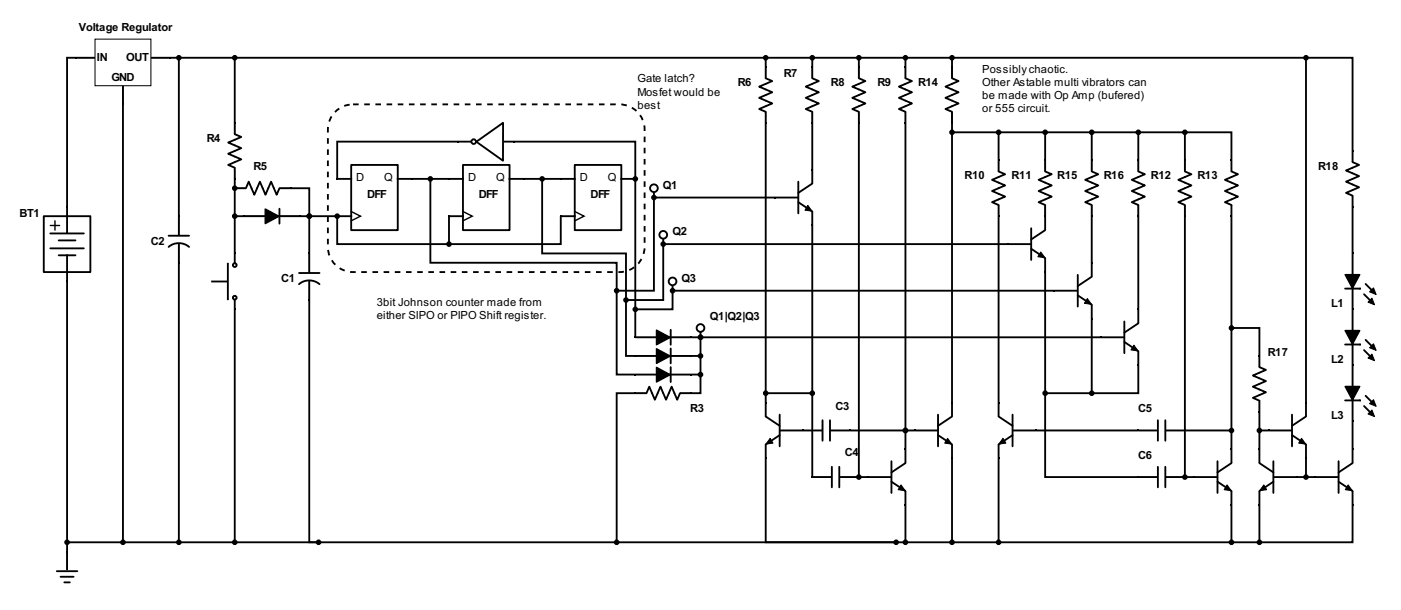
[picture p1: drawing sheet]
<svg xmlns="http://www.w3.org/2000/svg" width="398mm" height="173mm" viewBox="0 0 398 173" stroke-linecap="round" stroke-linejoin="round" font-family="sans-serif">
<path d="M94.9 32.1a7.1 7.1 0 0 1 5.4-2.5h75.6a7.1 7.1 0 0 1 7.2 7.2v33.3a7.1 7.1 0 0 1-7.2 7.2h-75.6a7.1 7.1 0 0 1-7.2-7.2v-33.3a7.1 7.1 0 0 1 1.8-4.7z" fill="none" stroke="#000" stroke-width=".53" stroke-dasharray="1.6 1.6" stroke-linecap="butt"/>
<path d="M95.5 50.5h.5v.6h-.5zM116.7 50.5h.5v.6h-.5zM95.5 61.1h.5v.5h-.5z" fill="#000"/>
<path d="M99.7 46.8h13.3v18.6h-13.3z" fill="#fff"/>
<path d="M96 50.8h3.7M99.7 46.8h13.3v18.6h-13.3zM113 50.8h3.7M96 61.4h3.7" fill="none" stroke="#000" stroke-width=".53"/>
<path d="M99.7 60.1l2.7 1.3-2.7 1.3" fill="none" stroke="#000" stroke-width=".4"/>
<path d="M127.3 50.5h.5v.6h-.5zM148.4 50.5h.6v.6h-.6zM127.3 61.1h.5v.5h-.5z" fill="#000"/>
<path d="M131.5 46.8h13.2v18.6h-13.2z" fill="#fff"/>
<path d="M127.8 50.8h3.7M131.5 46.8h13.2v18.6h-13.2zM144.7 50.8h3.7M127.8 61.4h3.7" fill="none" stroke="#000" stroke-width=".53"/>
<path d="M131.5 60.1l2.6 1.3-2.6 1.3" fill="none" stroke="#000" stroke-width=".4"/>
<path d="M159 50.5h.5v.6h-.5zM180.2 50.5h.5v.6h-.5zM159 61.1h.5v.5h-.5z" fill="#000"/>
<path d="M163.2 46.8h13.3v18.6h-13.3z" fill="#fff"/>
<path d="M116.9 50.8h10.6M148.7 50.8h10.6M159.5 50.8h3.7M163.2 46.8h13.3v18.6h-13.3zM176.5 50.8h3.7M159.5 61.4h3.7" fill="none" stroke="#000" stroke-width=".53"/>
<path d="M163.2 60.1l2.7 1.3-2.7 1.3" fill="none" stroke="#000" stroke-width=".4"/>
<path d="M129.9 40h.5v.5h-.5zM145.8 40h.5v.5h-.5z" fill="#000"/>
<circle cx="134.5" cy="40.2" r=".66" fill="#fff"/>
<g fill="none" stroke="#000" stroke-width=".53">
<path d="M130.4 40.2h3.2M143.4 40.2h2.4"/>
<circle cx="134.5" cy="40.2" r=".66"/>
</g>
<path d="M135.3 40.3l7.6-5.4v10.7z" fill="#fff"/>
<g fill="none" stroke="#000" stroke-width=".53">
<path d="M130.2 40.2h-34.4v10.6M135.3 40.3l7.6-5.4v10.7l-7.6-5.3M146 40.2h34.4v10.6M180.4 51.3v44.5M95.8 61.4v7.9h63.5v-7.9M127.5 61.4v7.4M180.7 95.8h15.4M190.5 93.7v4.2M190.5 99v4.2M180.7 106.4h15.4M180.7 101.1h15.4M190.5 104.2v4.3"/>
<circle cx="180.4" cy="50.8" r=".53"/>
<circle cx="127.5" cy="69.3" r=".53"/>
</g>
<g fill="#000">
<path d="M180.2 95.5h.5v.5h-.5zM186.5 93.7l3.9 2.1-3.9 2.1zM196.1 95.5h.5v.5h-.5zM198.7 95.5h.5v.5h-.5zM180.2 100.8h.5v.5h-.5zM180.2 106.1h.5v.5h-.5zM186.5 99l3.9 2.1-3.9 2.1zM186.5 104.3l3.9 2.1-3.9 2.1zM196.1 100.8h.5v.5h-.5zM196.1 106.1h.5v.5h-.5z"/>
<circle cx="180.4" cy="50.8" r=".53"/>
<circle cx="127.5" cy="69.3" r=".53"/>
</g>
<path d="M186.5 93.7l3.9 2.1-3.9 2.1zM186.5 99l3.9 2.1-3.9 2.1zM186.5 104.3l3.9 2.1-3.9 2.1z" fill="none" stroke="#000" stroke-width=".39"/>
<path d="M180.7 95.8h15.4M180.7 101.1h15.4M180.7 106.4h15.4" fill="none" stroke="#000" stroke-width=".28"/>
<circle cx="199" cy="93.1" r="1.09" fill="#fff"/>
<circle cx="199" cy="93.1" r="1.09" fill="none" stroke="#000" stroke-width=".53"/>
<path d="M199 94.5v1z" fill="#fff"/>
<path d="M199 94.5v1" fill="none" stroke="#000" stroke-width=".53"/>
<path d="M190.8 82.3h.5v.5h-.5z" fill="#000"/>
<circle cx="191" cy="79.9" r="1.09" fill="#fff"/>
<circle cx="191" cy="79.9" r="1.09" fill="none" stroke="#000" stroke-width=".53"/>
<path d="M191 81.2v1.1z" fill="#fff"/>
<path d="M191 81.2v1.1" fill="none" stroke="#000" stroke-width=".53"/>
<path d="M188.1 69.1h.5v.5h-.5z" fill="#000"/>
<circle cx="188.4" cy="66.7" r="1.09" fill="#fff"/>
<circle cx="188.4" cy="66.7" r="1.09" fill="none" stroke="#000" stroke-width=".53"/>
<path d="M188.4 68v1.1z" fill="#fff"/>
<path d="M188.4 68v1.1" fill="none" stroke="#000" stroke-width=".53"/>
<path d="M185.5 55.8h.5v.6h-.5z" fill="#000"/>
<circle cx="185.7" cy="53.4" r="1.09" fill="#fff"/>
<circle cx="185.7" cy="53.4" r="1.09" fill="none" stroke="#000" stroke-width=".53"/>
<path d="M185.7 54.8v1z" fill="#fff"/>
<g fill="none" stroke="#000" stroke-width=".53">
<path d="M22 16.4h4.7M43.1 16.4h4.8M48.2 16.4h18.5v18.5M50.8 16.9v44.5M34.9 24.6v4.8M66.7 38.1l1.8 .8-3.7 1.6 3.7 1.6-3.7 1.6 3.7 1.5-3.7 1.6 1.9 .8M66.7 35.2v2.6M66.7 47.9v2.6M66.7 50.8v2.6M66.7 54v18M66.9 53.4h2.7M69.9 53.4l.7-1.8 1.6 3.7 1.6-3.7 1.6 3.7 1.6-3.7 1.6 3.7 .8-1.9"/>
<path d="M79.4 59.3v4.2M79.6 53.4h2.7M82.5 53.4h5.3v7.5M122.2 51.3v23.3h53v31.8h5.2M154 51.3v20.7h23.8v29.1h2.6M185.7 54.8v1M47.9 66.9h5.8M47.9 70.1a4.5 4.5 0 0 1 5.8 0M50.8 61.6v5.1M50.8 69.3v5M60.3 79.9h4.2M66.7 72.2v2.3"/>
<path d="M67.2 61.4h2.1M69.6 61.4h15.3M84.9 77.5h5.9M85.2 61.4h10M87.8 61.9v10.1M87.8 72.2v5.1M87.8 79.9v5M66.7 85.3v2.3M84.9 80.7a4.5 4.5 0 0 1 5.9 0M180.7 111.7h2.7M183.6 111.7l.8-1.9 1.6 3.7 1.6-3.7 1.6 3.7 1.6-3.7 1.6 3.7 .7-1.8M193.4 111.7h2.7"/>
<path d="M19 156.9v4.8M16.1 162.2h5.9M17.2 163.8h3.7M18.3 165.4h1.5"/>
<circle cx="50.8" cy="16.4" r=".53"/>
<circle cx="66.7" cy="53.4" r=".53"/>
<circle cx="122.2" cy="50.8" r=".53"/>
<circle cx="154" cy="50.8" r=".53"/>
<circle cx="66.7" cy="61.4" r=".53"/>
<circle cx="66.7" cy="75.3" r=".53"/>
<circle cx="87.8" cy="61.4" r=".53"/>
<circle cx="95.8" cy="61.4" r=".53"/>
<circle cx="66.7" cy="84.5" r=".53"/>
</g>
<g fill="#000">
<path d="M21.4 16.1h.6v.6h-.6zM47.9 16.1h.5v.6h-.5zM34.7 29.4h.5v.5h-.5zM66.4 34.7h.5v.5h-.5zM18.8 58.5h.5v.5h-.5zM66.4 50.5h.5v.6h-.5zM66.4 53.2h.5v.5h-.5zM82.3 53.2h.5v.5h-.5zM18.8 79.6h.5v.6h-.5zM50.5 61.1h.6v.5h-.6zM50.5 74.3h.6v.6h-.6zM66.4 71.7h.5v.5h-.5z"/>
<path d="M69.1 61.1h.5v.5h-.5zM75.3 59.3l3.9 2.1-3.9 2.1zM84.9 61.1h.6v.5h-.6zM87.6 71.7h.5v.5h-.5zM66.4 87.6h.5v.5h-.5zM87.6 84.9h.5v.6h-.5zM180.2 111.4h.5v.5h-.5zM196.1 111.4h.5v.5h-.5zM18.8 156.4h.5v.5h-.5z"/>
<circle cx="50.8" cy="16.4" r=".53"/>
<circle cx="66.7" cy="53.4" r=".53"/>
<circle cx="122.2" cy="50.8" r=".53"/>
<circle cx="154" cy="50.8" r=".53"/>
<circle cx="66.7" cy="61.4" r=".53"/>
<circle cx="87.8" cy="61.4" r=".53"/>
<circle cx="95.8" cy="61.4" r=".53"/>
</g>
<g fill="none" stroke="#000" stroke-width=".28">
<path d="M22 16.4h4.7M27 11.1h15.9v13.2h-15.9zM43.1 16.4h4.8M34.9 24.6v4.8M66.7 35.2v2.6M66.7 47.9v2.6M66.9 53.4h2.7M79.6 53.4h2.7M50.8 61.6v5.1M50.8 69.3v5M69.6 61.4h15.3M87.8 72.2v5.1"/>
<path d="M87.8 79.9v5M180.7 111.7h2.7M193.4 111.7h2.7M19 156.9v4.8"/>
</g>
<path d="M75.3 59.3l3.9 2.1-3.9 2.1z" fill="none" stroke="#000" stroke-width=".39"/>
<path d="M64.6 74.8h.2v10.3h-.2z" fill="none" stroke="#000" stroke-width=".29"/>
<path d="M12.4 61.4h13.3v15.9h-13.3z" fill="#fff"/>
<g fill="none" stroke="#000" stroke-width=".53">
<path d="M21.7 16.4h-2.7v42.3M67.2 16.4h203.2v2.6M217.5 16.9v2.1M217.5 19.3v2.7M230.7 16.9v2.1M230.7 19.3v2.7M243.9 16.9v2.1M243.9 19.3v2.7M257.2 16.9v2.1M257.2 19.3v2.7M270.4 19.3v2.7M270.9 16.4h100v97.9"/>
<path d="M371.5 16.4h12.7v26.5M34.9 29.6v123.9M217.5 22.2l1.8 .8-3.7 1.6 3.7 1.6-3.7 1.6 3.7 1.6-3.7 1.6 1.9 .8M217.5 32v2.7M217.5 34.9v79.4M230.7 22.2l1.9 .8-3.7 1.6 3.7 1.6-3.7 1.6 3.7 1.6-3.7 1.6 1.8 .8M230.7 32v2.7M230.7 34.9v13.3M243.9 22.2l1.9 .8-3.7 1.6 3.7 1.6-3.7 1.6 3.7 1.6-3.7 1.6 1.8 .8M243.9 32v2.7M243.9 34.9v100M257.2 22.2l1.8 .8-3.7 1.6 3.7 1.6-3.7 1.6 3.7 1.6-3.7 1.6 1.9 .8"/>
<path d="M257.2 32v2.7M257.2 34.9v86.8M270.4 22.2l1.9 .8-3.7 1.6 3.7 1.6-3.7 1.6 3.7 1.6-3.7 1.6 1.8 .8M270.4 32v2.7M270.4 34.9v79.4M270.9 37.6h78.9v7.9M283.6 38.1v7.4M296.9 38.1v7.4M310.1 38.1v7.4M323.3 38.1v7.4M336.5 38.1v7.4M19 59v7.1"/>
<path d="M220.1 56.1h-34.4v26.4h-10M220.4 56.1h6.1M226.7 57.4l4 2.7M226.7 51.6v9M230.7 48.4v3.5M230.7 52.1l-4 2.7M283.6 48.7l1.9 .8-3.7 1.6 3.7 1.6-3.7 1.5 3.7 1.6-3.7 1.6 1.8 .8M283.6 45.8v2.6M283.6 58.5v2.6M296.9 48.7l1.8 .8-3.7 1.6 3.7 1.6-3.7 1.5 3.7 1.6-3.7 1.6 1.9 .8M296.9 45.8v2.6M296.9 58.5v2.6"/>
<path d="M310.1 48.7l1.8 .8-3.7 1.6 3.7 1.6-3.7 1.5 3.7 1.6-3.7 1.6 1.9 .8M310.1 45.8v2.6M310.1 58.5v2.6M323.3 48.7l1.9 .8-3.7 1.6 3.7 1.6-3.7 1.5 3.7 1.6-3.7 1.6 1.8 .8M323.3 45.8v2.6M323.3 58.5v2.6M336.5 48.7l1.9 .8-3.7 1.6 3.7 1.6-3.7 1.5 3.7 1.6-3.7 1.6 1.8 .8M336.5 45.8v2.6M336.5 58.5v2.6M349.8 48.7l1.8 .8-3.7 1.6 3.7 1.6-3.7 1.5 3.7 1.6-3.7 1.6 1.9 .8M349.8 45.8v2.6M349.8 58.5v2.6"/>
<path d="M384.2 46l1.8 .8-3.7 1.6 3.7 1.6-3.7 1.6 3.7 1.6-3.7 1.6 1.9 .8M384.2 43.1v2.7M384.2 55.8v2.7M384.2 58.7v13.3M12.4 61.4h13.3v15.9h-13.3zM14.3 66.3h9.5M14.3 70.5h9.5M16.7 68.3h4.7M16.7 72.5h4.7M19 72.5v7.1M19 79.9v73.6M50.8 74.6v79.4v-.5"/>
<path d="M230.7 60.3v3.5M230.7 64v47.1M283.6 61.4v52.9M286.3 69.3h-97.9v15.9h-10.1M286.5 69.3h6.1M292.9 70.6l4 2.7M292.9 64.8v9M296.9 77.3v58.2h26.4M296.9 65.4l-4 2.6M296.9 61.6v3.5M296.9 73.6v3.4M306.1 78.1v8.9"/>
<path d="M310.1 78.6l-4 2.6M310.1 61.4v13.2M310.1 74.9v3.4M323.3 61.4v26.4M336.5 61.4v73.5M349.8 61.4v60.3M384.2 72.2v15.4M66.7 87.8v65.7M87.8 85.2v68.8h2.2M196.3 95.8h116.4M199 96.3v15.4h-2.7M299.5 82.5h-108.5v5.3h-10"/>
<path d="M299.8 82.5h6.1M306.1 83.9l4 2.6M310.1 86.8v3.4M310.1 90.5v20.6M313 95.8h6.1M319.4 97.1l3.9 2.6M319.4 91.3v9M323.3 91.8l-3.9 2.7M323.3 88.1v3.4M350.3 93.1h7.4v8M382.1 82h4.4h-.2M382.1 97.8h4.4h-.2"/>
<path d="M384.2 88.1v15.4M387.4 83.6l2.3 2.2M387.4 99.4l2.3 2.3M387.9 80.6l2.2 2.3M387.9 96.5l2.2 2.3M180.4 111.7h-5.2v41.8M196.3 101.1h2.1M196.3 106.4h2.1M217.5 118.3l4 2.6M217.5 114.6v3.4M218 111.7h12.7v23.8M221.5 117.7v9"/>
<path d="M233.6 119.3v5.8M235.7 119.3v5.8M266.4 117.7v9M270.4 118.3l-4 2.6M270.4 114.6v3.4M283.6 118.3l4 2.6M283.6 114.6v3.4M287.6 117.7v9M323.3 103.7v8h-25.9M323.3 100v3.5M328.9 119.3v5.8M331 119.3v5.8"/>
<path d="M357.7 104.2l1.9 .8-3.7 1.6 3.7 1.6-3.7 1.6 3.7 1.6-3.7 1.6 1.8 .8M357.7 101.3v2.7M357.7 114v2.7M357.7 116.9v10.6M367 117.7v9M370.9 118.3l-3.9 2.6M370.9 114.6v3.4M382.1 113.7h4.4h-.2M384.2 104v15.3M384.2 119.6v7.9M387.4 115.3l2.3 2.2M387.9 112.4l2.2 2.2"/>
<path d="M217.5 130.2v23.8h132.3v-10.6M217.5 126.5v3.4M221.5 123.6l-4 2.6M221.7 122.2h6.1M228.3 122.2h5.1M231 135.5h5M236 122.2h5M236.3 132.6v5.8M238.4 132.6v5.8M238.7 135.5h5M241.3 122.2h18.5M243.9 135.5h2.7"/>
<path d="M246.9 135.5h6M253.2 136.8l4 2.6M253.2 131v9M257.2 131.5l-4 2.6M257.2 122.8v4.7M257.2 127.8v3.4M257.2 139.7v3.4M260.1 122.2h6.1M266.4 123.6l4 2.6M270.4 126.5v3.4M270.4 130.2v23.3M283.6 130.2v23.3"/>
<path d="M283.6 126.5v3.4M287.6 123.6l-4 2.6M287.9 122.2h6.1M294.2 122.2h29.1M323.6 135.5h5M323.6 122.2h5M328.9 132.6v5.8M331 132.6v5.8M331.3 135.5h5M331.3 122.2h5M336.5 122.2h13.3v5.3M336.5 135.5h2.7"/>
<path d="M339.5 135.5h6M345.8 136.8l4 2.6M345.8 131v9M349.8 131.5l-4 2.6M349.8 127.8v3.4M349.8 139.7v3.4M357.7 131.5l4 2.6M357.7 127.8v3.4M357.7 139.7v3.4M358.2 122.2h2.2M360.6 122.2h6.1M361.7 136.8l-4 2.6"/>
<path d="M361.7 131v9M361.9 135.5h6.1M367 123.6l3.9 2.6M370.9 130.2v5.3h-2.6M370.9 126.5v3.4M371.5 135.5h2.1M373.9 135.5h6M380.2 136.8l4 2.6M380.2 131v9M384.2 127.8v3.4M384.2 139.7v3.4M384.2 131.5l-4 2.6"/>
<path d="M254 154h-235v2.6M257.2 143.4v10.1M357.7 143.4v10.6h-7.4M384.2 143.4v10.6h-26"/>
<circle cx="66.7" cy="16.4" r=".53"/>
<circle cx="217.5" cy="16.4" r=".53"/>
<circle cx="230.7" cy="16.4" r=".53"/>
<circle cx="243.9" cy="16.4" r=".53"/>
<circle cx="257.2" cy="16.4" r=".53"/>
<circle cx="270.4" cy="16.4" r=".53"/>
<circle cx="370.9" cy="16.4" r=".53"/>
<circle cx="270.4" cy="37.6" r=".53"/>
<circle cx="283.6" cy="37.6" r=".53"/>
<circle cx="296.9" cy="37.6" r=".53"/>
<circle cx="310.1" cy="37.6" r=".53"/>
<circle cx="323.3" cy="37.6" r=".53"/>
<circle cx="336.5" cy="37.6" r=".53"/>
<circle cx="185.7" cy="56.1" r=".53"/>
<circle cx="188.4" cy="69.3" r=".53"/>
<circle cx="175.2" cy="82.6" r=".53"/>
<circle cx="177.8" cy="85.2" r=".53"/>
<circle cx="180.4" cy="87.8" r=".53"/>
<circle cx="191" cy="82.6" r=".53"/>
<circle cx="199" cy="95.8" r=".53"/>
<circle cx="349.8" cy="93.1" r=".53"/>
<circle cx="199" cy="106.4" r=".53"/>
<circle cx="199" cy="101.1" r=".53"/>
<circle cx="217.5" cy="111.7" r=".53"/>
<circle cx="230.7" cy="111.7" r=".53"/>
<circle cx="296.9" cy="111.7" r=".53"/>
<circle cx="310.1" cy="111.7" r=".53"/>
<circle cx="243.9" cy="135.5" r=".53"/>
<circle cx="257.2" cy="122.2" r=".53"/>
<circle cx="336.5" cy="135.5" r=".53"/>
<circle cx="349.8" cy="122.2" r=".53"/>
<circle cx="357.7" cy="122.2" r=".53"/>
<circle cx="370.9" cy="135.5" r=".53"/>
<circle cx="19" cy="154" r=".53"/>
<circle cx="34.9" cy="154" r=".53"/>
<circle cx="50.8" cy="154" r=".53"/>
<circle cx="66.7" cy="154" r=".53"/>
<circle cx="90.5" cy="154" r=".53"/>
<circle cx="175.2" cy="154" r=".53"/>
<circle cx="254.5" cy="154" r=".53"/>
<circle cx="257.2" cy="154" r=".53"/>
<circle cx="270.4" cy="154" r=".53"/>
<circle cx="283.6" cy="154" r=".53"/>
<circle cx="349.8" cy="154" r=".53"/>
<circle cx="357.7" cy="154" r=".53"/>
</g>
<path d="M14.3 64h2.6M15.6 62.7v2.7" fill="none" stroke="#000" stroke-width=".4"/>
<g fill="#000">
<path d="M217.2 18.8h.6v.5h-.6zM230.5 18.8h.5v.5h-.5zM243.7 18.8h.5v.5h-.5zM256.9 18.8h.5v.5h-.5zM270.1 18.8h.6v.5h-.6zM217.2 34.7h.6v.5h-.6zM230.5 34.7h.5v.5h-.5zM243.7 34.7h.5v.5h-.5zM256.9 34.7h.5v.5h-.5zM270.1 34.7h.6v.5h-.6zM219.9 55.8h.5v.6h-.5zM229.5 58.3l1.1 1.7-2-.3z"/>
<path d="M230.5 47.9h.5v.5h-.5zM283.4 45.2h.5v.6h-.5zM296.6 45.2h.5v.6h-.5zM309.8 45.2h.6v.6h-.6zM323.1 45.2h.5v.6h-.5zM336.3 45.2h.5v.6h-.5zM349.5 45.2h.5v.6h-.5zM383.9 42.6h.5v.5h-.5zM383.9 58.5h.5v.5h-.5zM230.5 63.8h.5v.5h-.5zM283.4 61.1h.5v.5h-.5zM286 69.1h.5v.5h-.5z"/>
<path d="M295.6 71.5l1.2 1.7-2-.3zM296.6 61.1h.5v.5h-.5zM296.6 77h.5v.5h-.5zM309.8 74.3h.6v.6h-.6zM309.8 61.1h.6v.5h-.6zM323.1 61.1h.5v.5h-.5zM336.3 61.1h.5v.5h-.5zM349.5 61.1h.5v.5h-.5zM383.9 71.7h.5v.5h-.5zM299.2 82.3h.6v.5h-.6zM308.8 84.8l1.2 1.6-2-.3zM309.8 90.2h.6v.6h-.6z"/>
<path d="M312.5 95.5h.5v.5h-.5zM322.1 98l1.1 1.6-2-.2zM323.1 87.6h.5v.5h-.5zM383.9 87.6h.5v.5h-.5zM382.1 78h4.1l-2.1 3.9zM382.1 93.9h4.1l-2.1 3.9zM388.6 85.8l1.1-1.1 .7 1.8zM390.1 81.8l.8 1.8-1.9-.7zM390.1 97.6l.8 1.9-1.9-.7zM217.2 114h.6v.6h-.6zM270.1 114h.6v.6h-.6zM283.4 114h.5v.6h-.5z"/>
<path d="M323.1 103.5h.5v.5h-.5zM357.5 100.8h.5v.5h-.5zM357.5 116.7h.5v.5h-.5zM370.7 114h.5v.6h-.5zM383.9 103.5h.5v.5h-.5zM383.9 119.3h.5v.6h-.5zM382.1 109.7h4.1l-2.1 3.9zM388.6 101.7l1.1-1.1 .7 1.8zM388.6 117.6l1.1-1.2 .7 1.9zM390.1 113.5l.8 1.9-1.9-.8zM217.2 129.9h.6v.5h-.6zM218.7 124.5l.9 1.3-2 .3z"/>
<path d="M227.8 122h.5v.5h-.5zM230.5 135.2h.5v.5h-.5zM241 122h.6v.5h-.6zM243.7 135.2h.5v.5h-.5zM246.3 135.2h.6v.5h-.6zM255.9 137.7l1.2 1.6-2-.2zM256.9 127.3h.5v.5h-.5zM259.6 122h.5v.5h-.5zM269.1 124.5l1.2 1.6-2-.3zM270.1 129.9h.6v.5h-.6zM283.4 129.9h.5v.5h-.5zM284.9 124.5l.8 1.3-2 .3z"/>
<path d="M294 122h.5v.5h-.5zM323.1 122h.5v.5h-.5zM323.1 135.2h.5v.5h-.5zM336.3 122h.5v.5h-.5zM336.3 135.2h.5v.5h-.5zM338.9 135.2h.6v.5h-.6zM348.5 137.7l1.2 1.6-2-.2zM349.5 127.3h.5v.5h-.5zM357.5 127.3h.5v.5h-.5zM359 137.7l.8 1.4-2 .2zM360.1 122h.5v.5h-.5zM368 135.2h.6v.5h-.6z"/>
<path d="M369.7 124.5l1.2 1.6-2-.3zM370.7 129.9h.5v.5h-.5zM373.3 135.2h.6v.5h-.6zM382.9 137.7l1.2 1.6-2-.2zM383.9 127.3h.5v.5h-.5zM256.9 143.1h.5v.6h-.5zM349.5 143.1h.5v.6h-.5zM357.5 143.1h.5v.6h-.5zM383.9 143.1h.5v.6h-.5z"/>
<circle cx="66.7" cy="16.4" r=".53"/>
<circle cx="217.5" cy="16.4" r=".53"/>
<circle cx="230.7" cy="16.4" r=".53"/>
<circle cx="243.9" cy="16.4" r=".53"/>
<circle cx="257.2" cy="16.4" r=".53"/>
<circle cx="270.4" cy="16.4" r=".53"/>
<circle cx="370.9" cy="16.4" r=".53"/>
<circle cx="270.4" cy="37.6" r=".53"/>
<circle cx="283.6" cy="37.6" r=".53"/>
<circle cx="296.9" cy="37.6" r=".53"/>
<circle cx="310.1" cy="37.6" r=".53"/>
<circle cx="323.3" cy="37.6" r=".53"/>
<circle cx="336.5" cy="37.6" r=".53"/>
<circle cx="185.7" cy="56.1" r=".53"/>
<circle cx="188.4" cy="69.3" r=".53"/>
<circle cx="175.2" cy="82.6" r=".53"/>
<circle cx="177.8" cy="85.2" r=".53"/>
<circle cx="180.4" cy="87.8" r=".53"/>
<circle cx="191" cy="82.5" r=".53"/>
<circle cx="199" cy="95.8" r=".53"/>
<circle cx="349.8" cy="93.1" r=".53"/>
<circle cx="199" cy="101.1" r=".53"/>
<circle cx="199" cy="106.4" r=".53"/>
<circle cx="217.5" cy="111.7" r=".53"/>
<circle cx="230.7" cy="111.7" r=".53"/>
<circle cx="296.9" cy="111.7" r=".53"/>
<circle cx="310.1" cy="111.7" r=".53"/>
<circle cx="243.9" cy="135.5" r=".53"/>
<circle cx="257.2" cy="122.2" r=".53"/>
<circle cx="336.5" cy="135.5" r=".53"/>
<circle cx="349.8" cy="122.2" r=".53"/>
<circle cx="357.7" cy="122.2" r=".53"/>
<circle cx="370.9" cy="135.5" r=".53"/>
<circle cx="19" cy="154" r=".53"/>
<circle cx="34.9" cy="154" r=".53"/>
<circle cx="50.8" cy="154" r=".53"/>
<circle cx="66.7" cy="154" r=".53"/>
<circle cx="90.5" cy="154" r=".53"/>
<circle cx="175.2" cy="154" r=".53"/>
<circle cx="254.5" cy="154" r=".53"/>
<circle cx="257.2" cy="154" r=".53"/>
<circle cx="270.4" cy="154" r=".53"/>
<circle cx="283.6" cy="154" r=".53"/>
<circle cx="349.8" cy="154" r=".53"/>
<circle cx="357.7" cy="154" r=".53"/>
</g>
<g fill="none" stroke="#000" stroke-width=".28">
<path d="M217.5 19.3v2.7M230.7 19.3v2.7M243.9 19.3v2.7M257.2 19.3v2.7M270.4 19.3v2.7M217.5 32v2.7M230.7 32v2.7M243.9 32v2.7M257.2 32v2.7M270.4 32v2.7M229.5 58.3l1.1 1.7-2-.3zM283.6 45.8v2.6"/>
<path d="M283.6 58.5v2.6M296.9 45.8v2.6M296.9 58.5v2.6M310.1 45.8v2.6M310.1 58.5v2.6M323.3 45.8v2.6M323.3 58.5v2.6M336.5 45.8v2.6M336.5 58.5v2.6M349.8 45.8v2.6M349.8 58.5v2.6M384.2 43.1v2.7"/>
<path d="M384.2 55.8v2.7M295.6 71.5l1.2 1.7-2-.3zM384.2 72.2v15.4M308.8 84.8l1.2 1.6-2-.3zM322.1 98l1.1 1.6-2-.2zM384.2 88.1v15.4M388.6 85.8l1.1-1.1 .7 1.8zM389 82.9l1.1-1.1 .8 1.8zM389 98.8l1.1-1.2 .8 1.9zM357.7 101.3v2.7M357.7 114v2.7M384.2 104v15.3"/>
<path d="M388.6 101.7l1.1-1.1 .7 1.8zM388.6 117.6l1.1-1.2 .7 1.9zM389 114.6l1.1-1.1 .8 1.9zM218.7 124.5l.9 1.3-2 .3zM228.3 122.2h5.1M231 135.5h5M236 122.2h5M238.7 135.5h5M255.9 137.7l1.2 1.6-2-.2zM269.1 124.5l1.2 1.6-2-.3zM284.9 124.5l.8 1.3-2 .3zM323.6 122.2h5"/>
<path d="M323.6 135.5h5M331.3 122.2h5M331.3 135.5h5M348.5 137.7l1.2 1.6-2-.2zM359 137.7l.8 1.4-2 .2zM369.7 124.5l1.2 1.6-2-.3zM382.9 137.7l1.2 1.6-2-.2z"/>
</g>
<path d="M382.1 78h4.1l-2.1 3.9zM382.1 93.9h4.1l-2.1 3.9zM382.1 109.7h4.1l-2.1 3.9z" fill="none" stroke="#000" stroke-width=".39"/>
<g font-size="3.2">
<text x="22.4" y="8.7">Voltage Regulator</text>
<text x="27.5" y="17.4">IN</text>
<text x="35.9" y="17.4">OUT</text>
<text x="31.7" y="22.9">GND</text>
<text x="181.1" y="23.4">Gate latch?</text>
<text x="222.6" y="21.8">R7</text>
<text x="279" y="20.8">Possibly chaotic.</text>
<text x="181.1" y="27.1">Mosfet would be</text>
<text x="209.5" y="24.5">R6</text>
<text x="236" y="24.5">R8</text>
<text x="249.2" y="24.5">R9</text>
<text x="260.7" y="24.5">R14</text>
<text x="279" y="24.5">Other Astable multi vibrators can</text>
<text x="279" y="28.2">be made with Op Amp (bufered)</text>
<text x="181.1" y="30.8">best</text>
<text x="279" y="31.9">or 555 circuit.</text>
<text x="58.7" y="40.3">R4</text>
<text x="72" y="48.3">R5</text>
<text x="101.2" y="51.3">D</text>
<text x="109.1" y="51.3">Q</text>
<text x="133" y="51.3">D</text>
<text x="140.9" y="51.3">Q</text>
<text x="164.7" y="51.3">D</text>
<text x="172.6" y="51.3">Q</text>
<text x="188.3" y="53.6">Q1</text>
<text x="274" y="50.9">R10</text>
<text x="287.3" y="50.9">R11</text>
<text x="300.3" y="50.9">R15</text>
<text x="313.5" y="50.9">R16</text>
<text x="326.9" y="50.9">R12</text>
<text x="340.1" y="50.9">R13</text>
<text x="374.4" y="48.3">R18</text>
<text x="104.2" y="56.4">DFF</text>
<text x="136" y="56.4">DFF</text>
<text x="167.7" y="56.4">DFF</text>
<text x="5.6" y="61.5">BT1</text>
<text x="42.9" y="69.5">C2</text>
<text x="191" y="66.7">Q2</text>
<text x="79.9" y="80">C1</text>
<text x="193.5" y="80">Q3</text>
<text x="107" y="86.9">3bit Johnson counter made from</text>
<text x="378.1" y="87.2">L1</text>
<text x="107" y="90.6">either SIPO or PIPO Shift register.</text>
<text x="201.6" y="90.8">Q1|Q2|Q3</text>
<text x="360.1" y="101.2">R17</text>
<text x="378.1" y="103.1">L2</text>
<text x="196.1" y="117.1">R3</text>
<text x="237.3" y="116.3">C3</text>
<text x="323.3" y="117.1">C5</text>
<text x="378.1" y="118.9">L3</text>
<text x="240" y="129.5">C4</text>
<text x="323.3" y="130.3">C6</text>
</g>
</svg>
